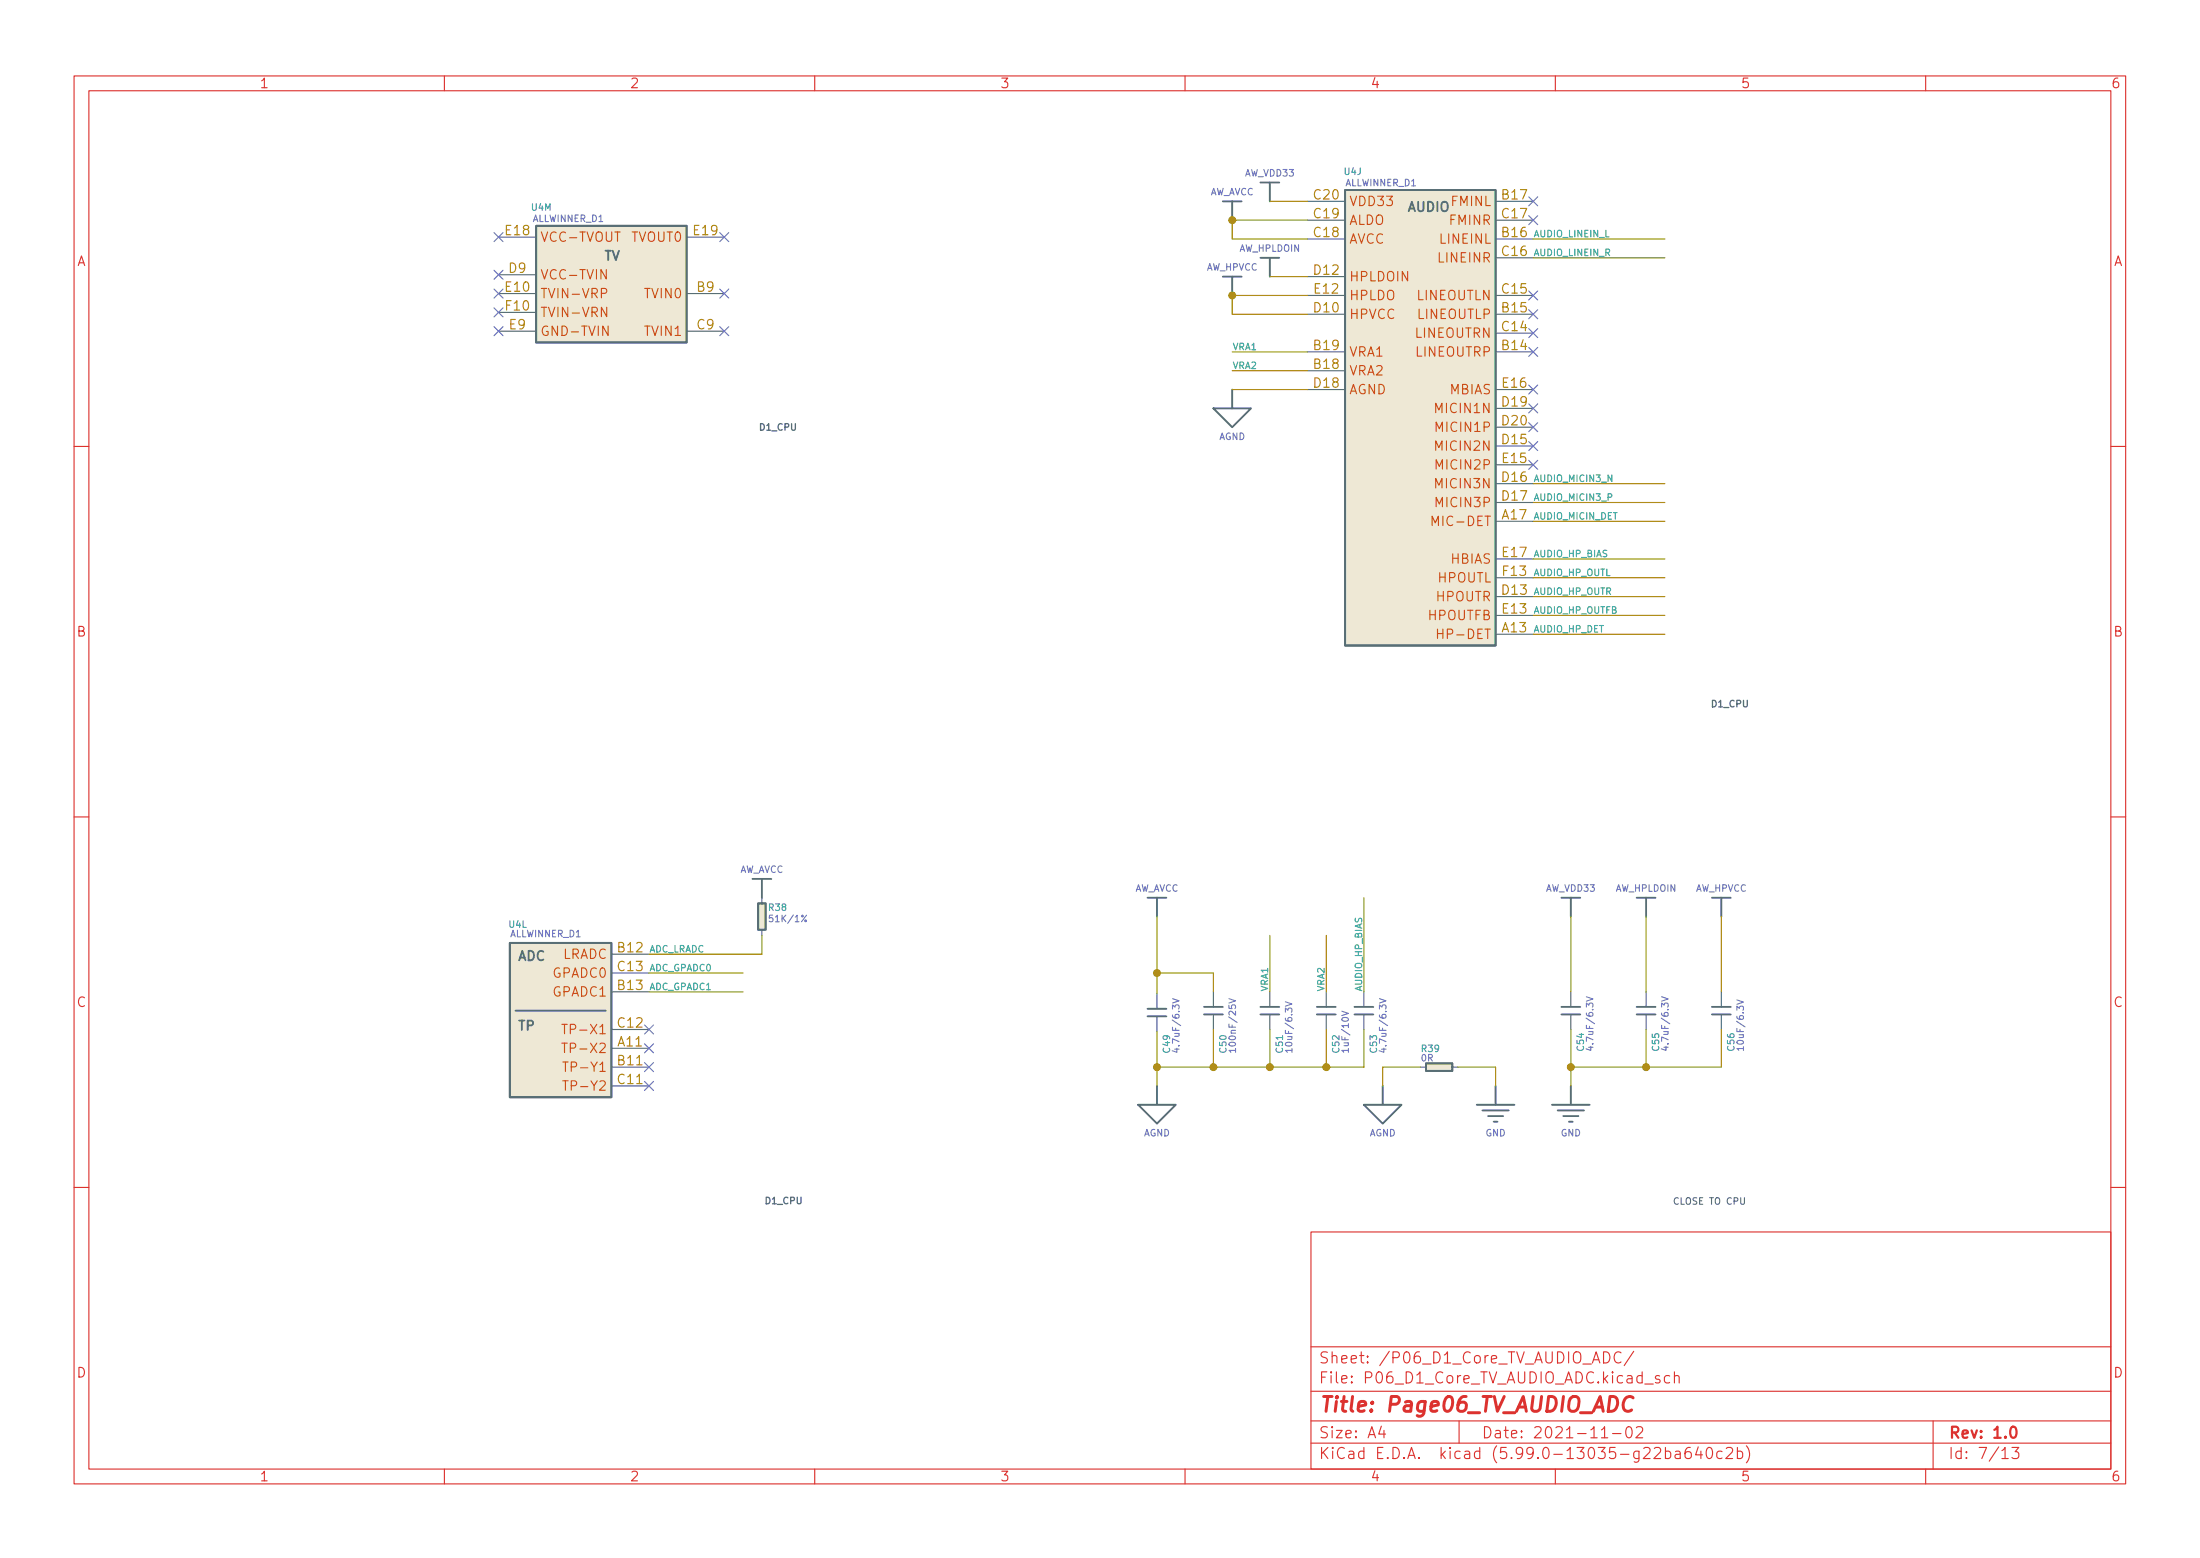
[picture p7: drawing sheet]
<svg xmlns="http://www.w3.org/2000/svg" width="297mm" height="210mm" viewBox="0 0 297 210" stroke-linecap="round" stroke-linejoin="round" font-family="sans-serif">
<g fill="none" stroke="#dc322f" stroke-width=".15">
<path d="M10 10.2h277v190.1h-277zM12 12.2h273v186.1h-273zM60 10.2v2M110 10.2v2M160 10.2v2M210 10.2v2M260 10.2v2M10 60.2h2M285 60.2h2M10 110.2h2M285 110.2h2M10 160.2h2"/>
<path d="M177 166.3h108v32h-108zM285 160.2h2M60 198.3v2M110 198.3v2M160 198.3v2M177 194.8h108M177 191.8h108M177 187.8h108M177 181.8h108M186.5 192.5l-.4 1h1M186.9 193v1M197 191.8v3"/>
<path d="M210 198.3v2M216.2 194h.9M216.5 182.4a.79 .79 0 0 1 .9 .5 .79 .79 0 0 1-.3 1h-.6zM217.7 193.5h1.2M218.9 182.6a.6 .6 0 0 0-.8 0 .6 .6 0 0 0-.2 .7 .56 .56 0 0 0 .3 .6 .56 .56 0 0 0 .7-.1M219.7 192.6a.36 .36 0 0 1 .6 .2 .77 .77 0 0 1-.4 1.2 1 1 0 0 1-.2-1.4zM220.6 182.4l-1.3 1.9M220.9 192.7l.2-.2 .5 .1a.41 .41 0 0 1 .1 .6l-.8 .8h.9M224.1 185.7l-.4-.1-.2 .2 .1 .3 .5 .1v.1v.3h-.2h-.4M224.9 195.9l.4-.1 .3 .3v.4l-.2 .3h-.1h-.4M224.9 195.3v1.5M225.4 185.7l-.4-.1-.3 .3v.4l.2 .3h.1h.4"/>
<path d="M226.1 185.8a.37 .37 0 0 1 .6 0v.8M226.1 185.1v1.5M226.2 195.9l.2-.1 .4 .1 .1 .9M226.9 196.2l-.5 .1a.29 .29 0 0 0-.3 .2 .29 .29 0 0 0 .3 .3h.5M228.2 195.3a.59 .59 0 0 0-.7 .7v.5l.1 .3h.5l.2-.1 .1-.5-.2-.2-.4-.1-.3 .3M229.3 195.3l-.4 1h1M229.6 195.8v1M230.5 195.5a.36 .36 0 0 1 .4-.2 .36 .36 0 0 1 .2 .3 .77 .77 0 0 1-.4 1.2 .91 .91 0 0 1-.2-1.3zM232.5 195.9l-.4-.1-.3 .3v.4l.1 .3h.2h.4M233.1 195.5l.2-.2 .5 .1a.41 .41 0 0 1 .1 .6l-.9 .8h.9M234.6 195.9l.4-.1 .3 .3v.4l-.2 .3h-.1h-.4M234.6 195.3v1.5"/>
<path d="M235.8 195.1a1.72 1.72 0 0 1 0 2.3M260 198.3v2M261 191.8v6.5M270.3 195.8l.4-.5v1.5M270.3 196.8h.9M271.7 195.3h.9l-.5 .6a.41 .41 0 0 1 .5 .3v.3l-.2 .3h-.5l-.2-.1"/>
</g>
<path d="M271.6 192.6a.36 .36 0 0 1 .6 .2 .77 .77 0 0 1-.4 1.2 1 1 0 0 1-.2-1.4z" fill="none" stroke="#dc322f" stroke-width=".3"/>
<path d="M220.5 188.7a.73 .73 0 0 0-1.2 .2 .97 .97 0 0 0 .4 1.6l.6-.2" fill="none" stroke="#dc322f" stroke-width=".4"/>
<g fill="none" stroke="#586e75" stroke-width=".25">
<path d="M72.4 30.5h20.3v15.7h-20.3zM165.1 27.2h2.5M165.1 37.3h2.5M166.4 27.2v2.5M166.4 37.3v2.6M170.2 24.6h2.5M170.2 34.8h2.5M171.4 24.6v2.6M171.4 34.8v2.5M181.6 25.6h20.3v61.5h-20.3zM163.8 55.1h5.1l-2.5 2.6zM166.4 52.6v2.5"/>
<path d="M101.6 118.6h2.5M102.9 118.6v2.6M68.8 127.2h13.7v20.9h-13.7zM69.6 136.4h12.2M102.4 121.9h1v3.6h-1zM154.9 137.2h2.6M154.9 136.1h2.6M154.9 121.2h2.6M156.2 121.2v2.5M162.6 136.9h2.5M162.6 135.9h2.5M170.2 136.9h2.5"/>
<path d="M170.2 135.9h2.5M177.8 136.9h2.5M177.8 135.9h2.5M182.9 136.9h2.5M182.9 135.9h2.5M210.8 136.9h2.6M210.8 135.9h2.6M210.8 121.2h2.6M212.1 121.2v2.5M221 136.9h2.5M221 135.9h2.5M221 121.2h2.5"/>
<path d="M222.2 121.2v2.5M231.1 136.9h2.6M231.1 135.9h2.6M231.1 121.2h2.6M232.4 121.2v2.5M153.7 149.1h5l-2.5 2.5zM156.2 146.6v2.5M184.1 149.1h5.1l-2.5 2.5zM186.7 146.6v2.5M192.5 143.5h3.6v1h-3.6zM199.4 149.1h5.1M200.2 149.9h3.5"/>
<path d="M200.9 150.6h2M201.7 151.4h.5M201.9 146.6v2.5M209.5 149.1h5.1M210.3 149.9h3.6M211.1 150.6h2M211.8 151.4h.5M212.1 146.6v2.5"/>
</g>
<g fill="none" stroke="#586e75" stroke-width=".15">
<path d="M67.3 39.6h5.1M67.3 37.1h5.1M67.3 32h5.1M92.7 39.6h5.1M92.7 32h5.1M176.5 32.3h5.1M176.5 27.2h5.1M176.5 39.9h5.1M176.5 29.7h5.1M176.5 37.3h5.1M201.9 32.3h5.1M201.9 27.2h5.1"/>
<path d="M201.9 39.9h5.1M201.9 34.8h5.1M201.9 29.7h5.1M67.3 44.7h5.1M67.3 42.2h5.1M92.7 44.7h5.1M176.5 47.5h5.1M176.5 42.4h5.1M176.5 50h5.1M176.5 52.6h5.1M201.9 47.5h5.1M201.9 42.4h5.1"/>
<path d="M201.9 45h5.1M201.9 52.6h5.1M201.9 55.1h5.1M201.9 57.7h5.1M201.9 70.4h5.1M201.9 60.2h5.1M201.9 65.3h5.1M201.9 67.8h5.1M201.9 62.7h5.1M201.9 75.4h5.1M201.9 78h5.1M201.9 85.6h5.1"/>
<path d="M201.9 80.5h5.1M201.9 83.1h5.1M82.5 128.8h5.1M82.5 133.9h5.1M82.5 138.9h5.1M82.5 131.3h5.1M102.9 121.2v.7M102.9 125.5v.7M156.2 134.1v2M156.2 137.2v2M163.8 133.9v2M163.8 136.9v2"/>
<path d="M171.4 133.9v2M171.4 136.9v2M179.1 133.9v2M179.1 136.9v2M184.1 133.9v2M184.1 136.9v2M212.1 133.9v2M212.1 136.9v2M222.2 133.9v2M222.2 136.9v2M232.4 133.9v2M232.4 136.9v2"/>
<path d="M82.5 144h5.1M82.5 141.5h5.1M82.5 146.6h5.1M191.8 144h.7M196.1 144h.7M235 161.6v.8l.2 .1h.2l.1-.1v-.8"/>
</g>
<g fill="none" stroke="#6c71c4" stroke-width=".15">
<path d="M66.7 31.4l1.2 1.2M66.7 39l1.2 1.2M66.7 36.5l1.2 1.2M67.9 31.4l-1.2 1.2M67.9 39l-1.2 1.2M67.9 36.5l-1.2 1.2M97.2 39l1.2 1.2M97.2 31.4l1.2 1.2M98.4 39l-1.2 1.2M98.4 31.4l-1.2 1.2M206.4 29.1l1.2 1.2M206.4 39.3l1.2 1.2"/>
<path d="M206.4 26.6l1.2 1.2M207.6 29.1l-1.2 1.2M207.6 39.3l-1.2 1.2M207.6 26.6l-1.2 1.2M66.7 44.1l1.2 1.2M66.7 41.5l1.2 1.3M67.9 44.1l-1.2 1.2M67.9 41.5l-1.2 1.3M97.2 44.1l1.2 1.2M98.4 44.1l-1.2 1.2M206.4 41.8l1.2 1.2M206.4 44.3l1.2 1.3"/>
<path d="M206.4 46.9l1.2 1.2M206.4 54.5l1.2 1.2M206.4 57l1.2 1.3M206.4 59.6l1.2 1.2M206.4 52l1.2 1.2M207.6 41.8l-1.2 1.2M207.6 44.3l-1.2 1.3M207.6 46.9l-1.2 1.2M207.6 54.5l-1.2 1.2M207.6 57l-1.2 1.3M207.6 59.6l-1.2 1.2M207.6 52l-1.2 1.2"/>
<path d="M206.4 62.1l1.2 1.2M207.6 62.1l-1.2 1.2M87 138.3l1.2 1.2M88.2 138.3l-1.2 1.2M158.3 134.8l.9 .3-.9 .3M165.9 134.8l.9 .3-.9 .3M173.5 135.2l.9 .3-.9 .3M181.2 136.5l.9 .3-.9 .3M186.2 134.8l.9 .3-.9 .3M214.2 134.5l.9 .3-.9 .3M224.3 134.5l.9 .3-.9 .3M234.5 134.9l.9 .3-.9 .3"/>
<path d="M87 143.4l1.2 1.2M87 140.9l1.2 1.2M87 145.9l1.2 1.3M88.2 143.4l-1.2 1.2M88.2 140.9l-1.2 1.2M88.2 145.9l-1.2 1.3M158.9 141.5v.5l-.6-.2M166.8 141.8h-.9l.3 .2M166.8 141.5v.5M174.4 141.8h-.9l.3 .2M174.4 141.5v.5M182.1 141.8h-.9l.2 .2"/>
<path d="M182.1 141.5v.5M186.8 141.5v.5l-.6-.2M214.8 141.2v.6l-.7-.3M224.9 141.2v.6l-.6-.3M235.4 141.5h-.9l.3 .3M235.4 141.2v.6"/>
</g>
<g fill="#eee8d5" stroke="#eee8d5" stroke-width=".14">
<path d="M181.6 25.6h20.3v61.5h-20.3z"/>
<path d="M192.5 143.5h3.6v1h-3.6z"/>
<path d="M68.8 127.2h13.7v20.9h-13.7z"/>
<path d="M72.4 30.5h20.3v15.7h-20.3z"/>
<path d="M102.4 121.9h1v3.6h-1z"/>
</g>
<g fill="none" stroke="#cb4b16" stroke-width=".15">
<path d="M81.2 39.6l.6-.1 .1-.2v-.3l-.2-.1h-.5v1.3M81.9 36.4v1.3l-.8-1.3v1.3M81.9 41.5v1.2l-.7-1.2v1.2M82.1 44v1.3l-.7-1.3v1.3M193.4 70.9v-1.2l.4 .9 .4-.9v1.2M194.1 84.9v1.3M194.1 85.5h.7M75.9 138.2h.7M76.2 138.2v1.3M75.9 140.8h.7M76 143.3h.7M76 145.9h.7"/>
<path d="M76.2 140.8v1.2M76.3 143.3v1.3M76.3 145.9v1.2"/>
</g>
<g fill="none" stroke="#859900" stroke-width=".15">
<path d="M171.4 27.2h5.1M171.4 37.3h5.1M176.5 29.7h-10.1v2.6h10.1M176.5 39.9h-10.1v2.5h10.1M207 32.3h17.8M207 34.8h17.8M166.4 47.5h10.1M166.4 50h10.1M166.4 52.6h10.1M207 67.8h17.8M207 70.4h17.8M207 75.4h17.8"/>
<path d="M207 78h17.8M207 65.3h17.8M207 80.5h17.8M207 83.1h17.8M207 85.6h17.8M87.6 131.3h12.7M87.6 133.9h12.7M102.9 126.2v2.6h-15.3M156.2 123.7v10.4M156.2 139.2v7.4M156.2 131.3h7.6v2.6M163.8 138.9v5.1"/>
<path d="M171.4 126.2v7.7M171.4 138.9v5.1M179.1 126.2v7.7M179.1 138.9v5.1M184.1 121.2v12.7M184.1 138.9v5.1h-27.9M212.1 123.7v10.2M212.1 138.9v7.7M222.2 123.7v10.2M222.2 138.9v5.1M232.4 123.7v10.2M232.4 138.9v5.1h-20.3"/>
<path d="M191.8 144h-5.1v2.6M196.8 144h5.1v2.6"/>
</g>
<g fill="#859900" stroke="#859900" stroke-width=".15">
<circle cx="166.4" cy="29.7" r=".46"/>
<circle cx="166.4" cy="39.9" r=".46"/>
<circle cx="156.2" cy="144" r=".46"/>
<circle cx="171.4" cy="144" r=".46"/>
<circle cx="179.1" cy="144" r=".46"/>
<circle cx="156.2" cy="131.3" r=".46"/>
<circle cx="163.8" cy="144" r=".46"/>
<circle cx="212.1" cy="144" r=".46"/>
<circle cx="222.2" cy="144" r=".46"/>
</g>
<text font-size="2.8" fill="#dc322f" x="178" y="190.6">Title: Page06_TV_AUDIO_ADC</text>
<g font-size="2.1" fill="#dc322f">
<text x="178" y="184">Sheet: /P06_D1_Core_TV_AUDIO_ADC/</text>
<text x="178" y="186.7">File: P06_D1_Core_TV_AUDIO_ADC.kicad_sch</text>
<text x="178" y="196.9">KiCad E.D.A. kicad (5.99.0-13035-g22ba640c2b)</text>
<text x="178" y="194.1">Size: A4</text>
<text x="200" y="194.1">Date: 2021-11-02</text>
<text x="263" y="194.1">Rev: 1.0</text>
<text x="263" y="196.9">Id: 7/13</text>
</g>
<g font-size="1.8" fill="#dc322f">
<text x="35" y="11.9">1</text>
<text x="85" y="11.9">2</text>
<text x="135" y="11.9">3</text>
<text x="185" y="11.9">4</text>
<text x="235" y="11.9">5</text>
<text x="285" y="11.9">6</text>
<text x="10.3" y="35.9">A</text>
<text x="285.3" y="35.9">A</text>
<text x="10.3" y="85.9">B</text>
<text x="285.3" y="85.9">B</text>
<text x="10.3" y="135.9">C</text>
<text x="285.3" y="135.9">C</text>
<text x="10.3" y="185.9">D</text>
<text x="285.3" y="185.9">D</text>
<text x="35" y="199.9">1</text>
<text x="85" y="199.9">2</text>
<text x="135" y="199.9">3</text>
<text x="185" y="199.9">4</text>
<text x="235" y="199.9">5</text>
<text x="285" y="199.9">6</text>
</g>
<g font-size="1.8" fill="#b58900">
<text x="177.4" y="29.5">C19</text>
<text x="177.4" y="26.9">C20</text>
<text x="202.8" y="26.9">B17</text>
<text x="202.8" y="29.5">C17</text>
<text x="68.3" y="31.7">E18</text>
<text x="93.7" y="31.7">E19</text>
<text x="177.4" y="32">C18</text>
<text x="202.8" y="32">B16</text>
<text x="202.8" y="34.5">C16</text>
<text x="68.3" y="39.4">E10</text>
<text x="68.3" y="41.9">F10</text>
<text x="68.7" y="36.8">D9</text>
<text x="94.1" y="39.4">B9</text>
<text x="177.4" y="37.1">D12</text>
<text x="177.5" y="39.6">E12</text>
<text x="202.8" y="39.6">C15</text>
<text x="68.8" y="44.4">E9</text>
<text x="94.1" y="44.4">C9</text>
<text x="177.4" y="47.2">B19</text>
<text x="177.4" y="42.2">D10</text>
<text x="202.8" y="47.2">B14</text>
<text x="202.8" y="42.2">B15</text>
<text x="202.8" y="44.7">C14</text>
<text x="177.4" y="49.8">B18</text>
<text x="177.4" y="52.3">D18</text>
<text x="202.9" y="52.3">E16</text>
<text x="202.8" y="59.9">D15</text>
<text x="202.8" y="54.9">D19</text>
<text x="202.8" y="57.4">D20</text>
<text x="202.8" y="65">D16</text>
<text x="202.9" y="62.5">E15</text>
<text x="202.8" y="70.1">A17</text>
<text x="202.8" y="67.6">D17</text>
<text x="202.9" y="75.2">E17</text>
<text x="202.9" y="77.7">F13</text>
<text x="202.8" y="80.3">D13</text>
<text x="202.9" y="82.8">E13</text>
<text x="202.8" y="85.3">A13</text>
<text x="83.5" y="128.5">B12</text>
<text x="83.5" y="131.1">C13</text>
<text x="83.5" y="133.6">B13</text>
<text x="83.5" y="141.2">A11</text>
<text x="83.5" y="143.8">B11</text>
<text x="83.5" y="138.7">C12</text>
<text x="83.5" y="146.3">C11</text>
</g>
<g font-size="1.8" fill="#cb4b16">
<text x="182.1" y="27.8">VDD33</text>
<text x="196" y="27.8">FMINL</text>
<text x="72.9" y="32.6">VCC-TVOUT</text>
<text x="85.2" y="32.6">TVOUT0</text>
<text x="182.1" y="32.9">AVCC</text>
<text x="182.1" y="30.3">ALDO</text>
<text x="194.3" y="35.4">LINEINR</text>
<text x="194.5" y="32.9">LINEINL</text>
<text x="195.8" y="30.3">FMINR</text>
<text x="72.9" y="37.7">VCC-TVIN</text>
<text x="72.9" y="40.3">TVIN-VRP</text>
<text x="87.2" y="40.3">TVIN0</text>
<text x="182.1" y="38">HPLDOIN</text>
<text x="182.1" y="40.5">HPLDO</text>
<text x="191.3" y="40.5">LINEOUTLN</text>
<text x="72.9" y="45.3">GND-TVIN</text>
<text x="72.9" y="42.8">TVIN-VRN</text>
<text x="87.2" y="45.3">TVIN1</text>
<text x="182.1" y="43">HPVCC</text>
<text x="191.1" y="45.6">LINEOUTRN</text>
<text x="191.4" y="43">LINEOUTLP</text>
<text x="182.1" y="50.7">VRA2</text>
<text x="182.1" y="48.1">VRA1</text>
<text x="182.1" y="53.2">AGND</text>
<text x="191.2" y="48.1">LINEOUTRP</text>
<text x="195.7" y="53.2">MBIAS</text>
<text x="194.2" y="55.7">MICIN1N</text>
<text x="194.2" y="58.3">MICIN1P</text>
<text x="194.2" y="60.8">MICIN2N</text>
<text x="194.2" y="65.9">MICIN3N</text>
<text x="194.2" y="63.4">MICIN2P</text>
<text x="194.1" y="71">MIC-DET</text>
<text x="194.2" y="68.4">MICIN3P</text>
<text x="195.9" y="76.1">HBIAS</text>
<text x="192.9" y="83.7">HPOUTFB</text>
<text x="194" y="81.1">HPOUTR</text>
<text x="194.2" y="78.6">HPOUTL</text>
<text x="194.8" y="86.2">HP-DET</text>
<text x="74.7" y="131.9">GPADC0</text>
<text x="75.9" y="129.4">LRADC</text>
<text x="74.7" y="134.5">GPADC1</text>
<text x="77" y="142.1">TP-X2</text>
<text x="77" y="139.6">TP-X1</text>
<text x="77" y="144.6">TP-Y1</text>
<text x="77" y="147.2">TP-Y2</text>
</g>
<g font-size="1.8" fill="#586e75">
<text x="190" y="28.6">AUDIO</text>
<text x="81.5" y="35.2">TV</text>
<text x="69.9" y="129.7">ADC</text>
<text x="70" y="139.1">TP</text>
</g>
<g font-size="1.2" fill="#6c71c4">
<text x="168.1" y="23.8">AW_VDD33</text>
<text x="71.9" y="29.9">ALLWINNER_D1</text>
<text x="163.2" y="26.3">AW_AVCC</text>
<text x="181.6" y="25.1">ALLWINNER_D1</text>
<text x="167.3" y="34">AW_HPLDOIN</text>
<text x="162.8" y="36.5">AW_HPVCC</text>
<text x="164.5" y="59.4">AGND</text>
<text x="99.7" y="117.8">AW_AVCC</text>
<text x="104.2" y="124.4">51K/1%</text>
<text x="153.1" y="120.3">AW_AVCC</text>
<text x="208.7" y="120.3">AW_VDD33</text>
<text x="218.1" y="120.3">AW_HPLDOIN</text>
<text x="228.9" y="120.3">AW_HPVCC</text>
<text x="68.8" y="126.5">ALLWINNER_D1</text>
<text x="159.2" y="141.5" transform="rotate(-90 159.2 141.5)">4.7uF/6.3V</text>
<text x="166.9" y="141.5" transform="rotate(-90 166.9 141.5)">100nF/25V</text>
<text x="174.5" y="141.5" transform="rotate(-90 174.5 141.5)">10uF/6.3V</text>
<text x="182.1" y="141.7" transform="rotate(-90 182.1 141.7)">1uF/10V</text>
<text x="187.2" y="141.5" transform="rotate(-90 187.2 141.5)">4.7uF/6.3V</text>
<text x="191.9" y="143.2">0R</text>
<text x="215.1" y="141.2" transform="rotate(-90 215.1 141.2)">4.7uF/6.3V</text>
<text x="225.3" y="141.2" transform="rotate(-90 225.3 141.2)">4.7uF/6.3V</text>
<text x="235.4" y="141.3" transform="rotate(-90 235.4 141.3)">10uF/6.3V</text>
<text x="154.4" y="153.3">AGND</text>
<text x="184.9" y="153.3">AGND</text>
<text x="200.6" y="153.3">GND</text>
<text x="210.7" y="153.3">GND</text>
</g>
<g font-size="1.2" fill="#268bd2">
<text x="181.5" y="23.6">U4J</text>
<text x="71.8" y="28.4">U4M</text>
<text x="68.7" y="125.2">U4L</text>
<text x="103.8" y="122.9">R38</text>
<text x="158" y="142" transform="rotate(-90 158 142)">C49</text>
<text x="165.6" y="142" transform="rotate(-90 165.6 142)">C50</text>
<text x="173.2" y="142" transform="rotate(-90 173.2 142)">C51</text>
<text x="180.8" y="142" transform="rotate(-90 180.8 142)">C52</text>
<text x="185.9" y="142" transform="rotate(-90 185.9 142)">C53</text>
<text x="192" y="142">R39</text>
<text x="213.9" y="141.8" transform="rotate(-90 213.9 141.8)">C54</text>
<text x="224" y="141.8" transform="rotate(-90 224 141.8)">C55</text>
<text x="234.2" y="141.8" transform="rotate(-90 234.2 141.8)">C56</text>
</g>
<g font-size="1.2" fill="#2aa198">
<text x="207" y="32">AUDIO_LINEIN_L</text>
<text x="207" y="34.5">AUDIO_LINEIN_R</text>
<text x="166.4" y="47.2">VRA1</text>
<text x="166.4" y="49.8">VRA2</text>
<text x="207" y="65">AUDIO_MICIN3_N</text>
<text x="207" y="70.1">AUDIO_MICIN_DET</text>
<text x="207" y="67.6">AUDIO_MICIN3_P</text>
<text x="207" y="77.7">AUDIO_HP_OUTL</text>
<text x="207" y="75.2">AUDIO_HP_BIAS</text>
<text x="207" y="80.3">AUDIO_HP_OUTR</text>
<text x="207" y="82.8">AUDIO_HP_OUTFB</text>
<text x="207" y="85.3">AUDIO_HP_DET</text>
<text x="87.6" y="131.1">ADC_GPADC0</text>
<text x="87.6" y="128.5">ADC_LRADC</text>
<text x="87.6" y="133.6">ADC_GPADC1</text>
<text x="171.2" y="133.9" transform="rotate(-90 171.2 133.9)">VRA1</text>
<text x="178.8" y="133.9" transform="rotate(-90 178.8 133.9)">VRA2</text>
<text x="183.9" y="133.9" transform="rotate(-90 183.9 133.9)">AUDIO_HP_BIAS</text>
</g>
<g font-size="1.2" fill="#586e75">
<text x="102.4" y="58.1">D1_CPU</text>
<text x="230.9" y="95.4">D1_CPU</text>
<text x="103.1" y="162.5">D1_CPU</text>
<text x="225.8" y="162.6">CLOSE TO CPU</text>
</g>
</svg>
